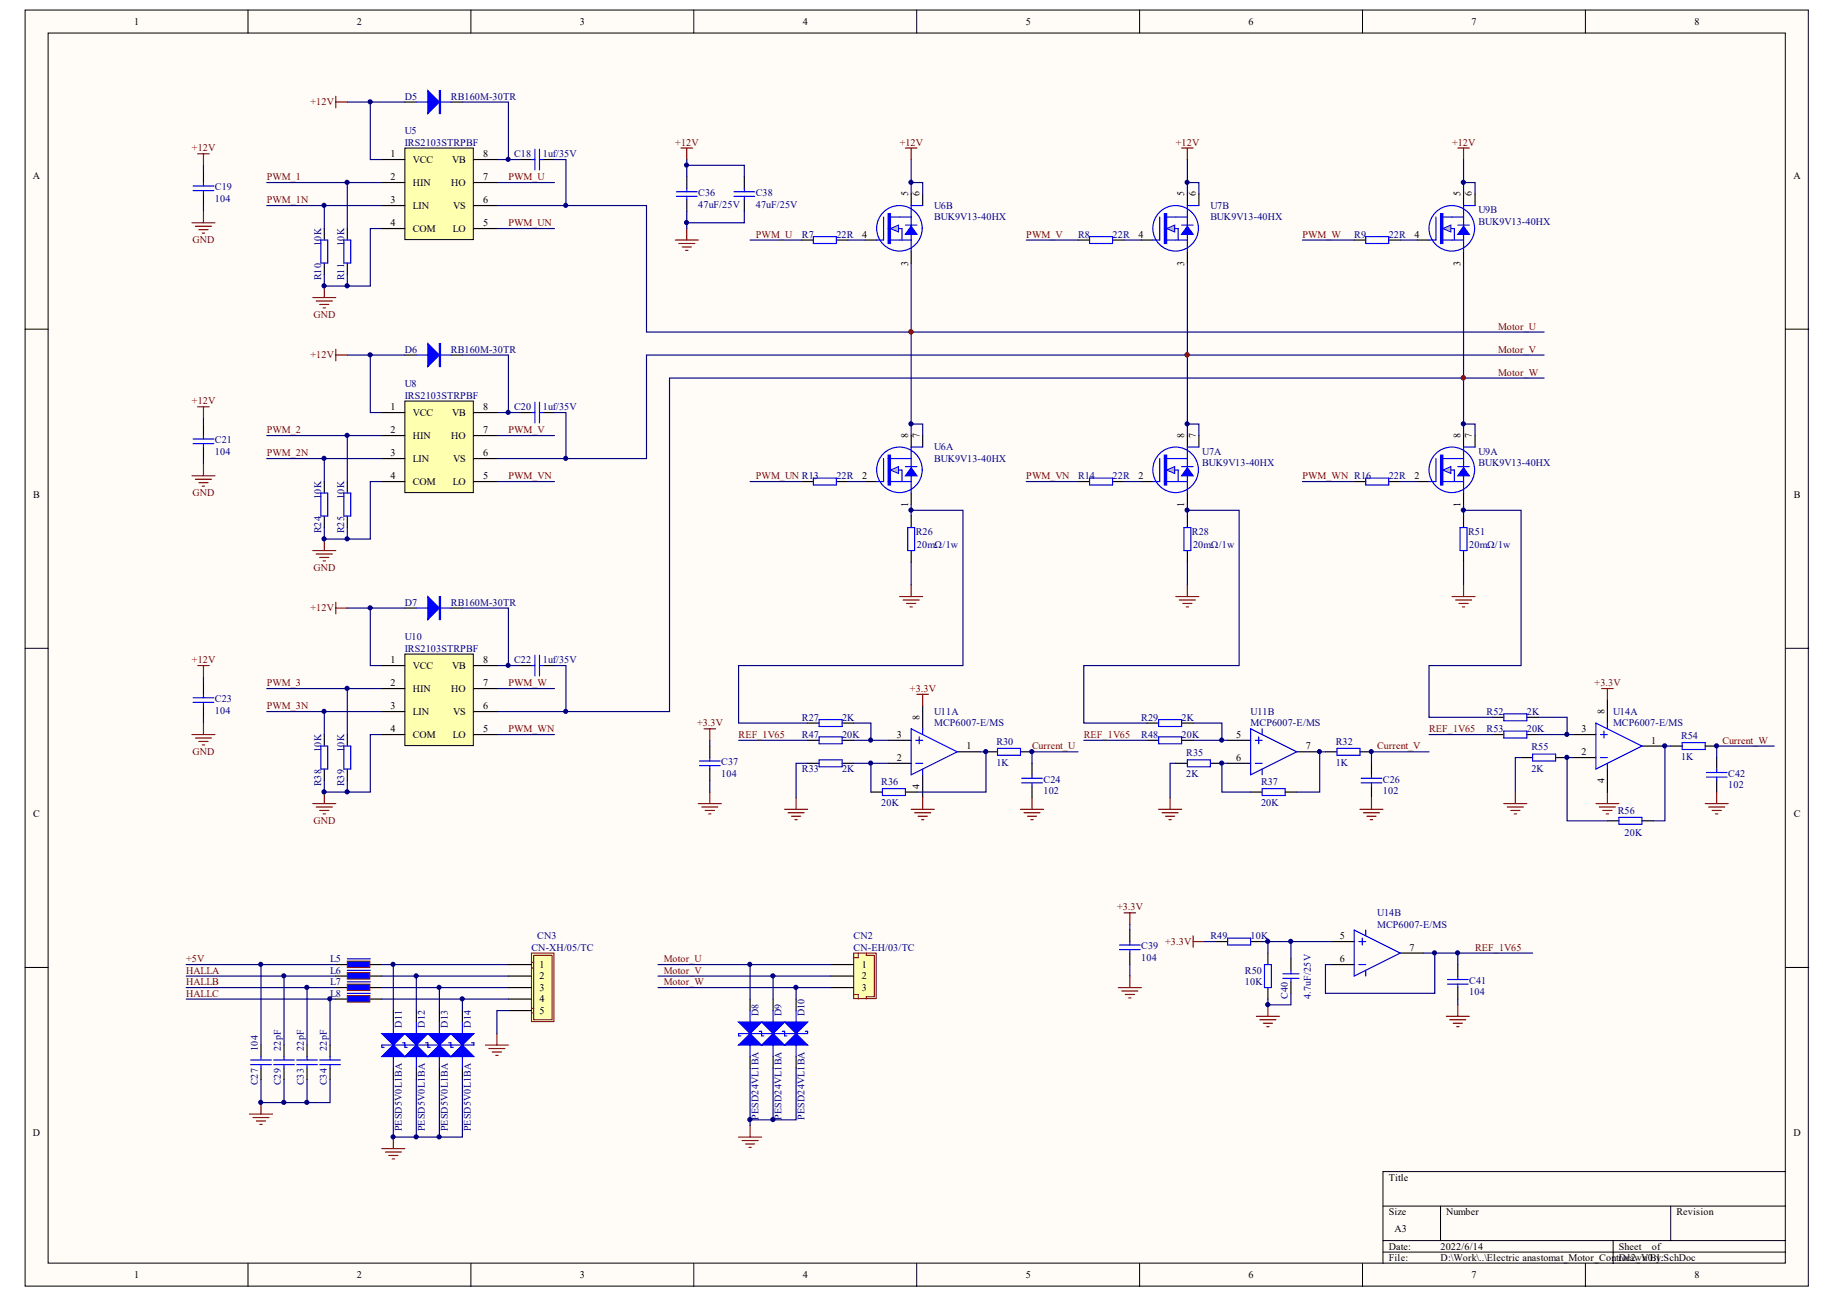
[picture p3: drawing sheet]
<svg xmlns="http://www.w3.org/2000/svg" width="297mm" height="210mm" viewBox="0 0 297 210" stroke-linecap="round" stroke-linejoin="round" font-family="sans-serif">
<g fill="#fffcf8" stroke="#000" stroke-width=".16">
<path d="M4.1 1.6h288.1v206.2h-288.1z"/>
<path d="M7.8 5.3h280.7v198.8h-280.7z"/>
</g>
<g fill="none" stroke="#000" stroke-width=".16">
<path d="M40.1 1.6v3.7M76.1 1.6v3.7M112.1 1.6v3.7M148.1 1.6v3.7M184.2 1.6v3.7M220.2 1.6v3.7M256.2 1.6v3.7M4.1 53.2h3.7M288.6 53.2h3.7M4.1 104.8h3.7M288.6 104.8h3.7M4.1 156.3h3.7"/>
<path d="M288.6 156.3h3.7M223.5 194.9h65.1M232.8 194.9v5.6M270 194.9v5.6M288.6 189.3h-65.1v14.9M40.1 204.2v3.7M76.1 204.2v3.7M112.1 204.2v3.7M148.1 204.2v3.7M184.2 204.2v3.7M220.2 204.2v3.7M223.5 200.5h65.1"/>
<path d="M223.5 202.3h65.1M256.2 204.2v3.7M260.7 200.5v3.7"/>
</g>
<g fill="#000080" stroke="#000080" stroke-width=".16">
<circle cx="147.2" cy="53.6" r=".33"/>
<circle cx="191.8" cy="57.3" r=".33"/>
<circle cx="236.5" cy="61.1" r=".33"/>
</g>
<path d="M139.8 38.8h1.9M147.3 31.4v1.8M147.3 40.6v1.9" fill="none" stroke="#000" stroke-width=".19"/>
<g fill="none" stroke="#00f" stroke-width=".19">
<path d="M142.8 35.1v3.7M143.5 38.8h1.9M143.5 36.9h2.3M143.5 35.1h1.9"/>
<circle cx="145.4" cy="36.9" r="3.7"/>
</g>
<path d="M143.5 34.5h.4v4.8h-.4z" fill-rule="evenodd" fill="#00f" stroke="#00f" stroke-width=".19"/>
<path d="M143.9 36.9l1.3-.5v1.1z" fill="#c0c0c0" stroke="#00f" stroke-width=".16"/>
<g fill="none" stroke="#00f" stroke-width=".19">
<path d="M141.7 38.8h1.1M145.4 38.8h1.9M145.4 35.1h1.9M145.8 36.9v1.9M146.3 36.4h1.9M149.1 33.2h-1.8v7.4M187.4 74.1v3.7M188.2 77.8h1.8M188.2 76h2.2M188.2 74.1h1.8"/>
<circle cx="190" cy="75.9" r="3.7"/>
</g>
<g fill="#00f" stroke="#00f" stroke-width=".19">
<path d="M147.3 36.6l.9 1.3h-1.9z"/>
<path d="M188.2 73.5h.3v4.9h-.3z" fill-rule="evenodd"/>
</g>
<path d="M149.1 31.4v1.8M184.5 77.8h1.8M191.9 70.4v1.8M191.9 79.7v1.8" fill="none" stroke="#000" stroke-width=".19"/>
<path d="M188.5 76l1.3-.6v1.1z" fill="#c0c0c0" stroke="#00f" stroke-width=".16"/>
<g fill="none" stroke="#00f" stroke-width=".19">
<path d="M67.3 16.5h5.6M51.9 38.8h1.1v3.7h-1.1zM55.6 38.8h1.1v3.7h-1.1zM85.9 25.8h.5M86.4 24.1v3.4M87.2 25.8h.5M87.2 24.1v3.4M131.4 38.2h3.8v1.1h-3.8zM67.3 57.4h5.6M51.9 79.7h1.1v3.7h-1.1zM55.6 79.7h1.1v3.7h-1.1zM85.9 66.7h.5"/>
<path d="M86.4 65v3.3M87.2 65v3.3M87.2 66.7h.5M142.8 74.1v3.7M143.5 77.8h1.9M143.5 74.1h1.9M143.5 76h2.3M186.3 77.8h1.1M190 77.8h1.9M190 74.1h1.9M190.4 76v1.8M191 75.4h1.8"/>
<path d="M193.7 72.2h-1.8v7.5M67.3 98.3h5.6M85.9 107.5h.5M86.4 105.9v3.3M87.2 105.9v3.3M87.2 107.5h.5M51.9 120.6h1.1v3.7h-1.1zM55.6 120.6h1.1v3.7h-1.1z"/>
<circle cx="145.4" cy="75.9" r="3.7"/>
</g>
<g fill="#00f" stroke="#00f" stroke-width=".19">
<path d="M191.9 75.6l.9 1.3h-1.8z"/>
<path d="M69.1 14.6l1.9 1.9-1.9 1.8z"/>
<path d="M69.1 55.5l1.9 1.9-1.9 1.8z"/>
<path d="M69.1 96.4l1.9 1.9-1.9 1.8z"/>
<path d="M71 14.6h.2v3.7h-.2z" fill-rule="evenodd"/>
<path d="M71 55.5h.2v3.7h-.2z" fill-rule="evenodd"/>
<path d="M71 96.4h.2v3.7h-.2z" fill-rule="evenodd"/>
<path d="M143.5 73.5h.4v4.9h-.4z" fill-rule="evenodd"/>
</g>
<g fill="none" stroke="#000" stroke-width=".19">
<path d="M65.4 16.5h1.9M72.9 16.5h1.8M52.4 36.9v1.9M56.1 36.9v1.9M84 25.8h1.9M87.7 25.8h1.9M129.6 38.8h1.8M135.2 38.8h1.8M52.4 42.5v1.9M56.1 42.5v1.9M65.4 57.4h1.9M72.9 57.4h1.8"/>
<path d="M52.4 77.8v1.9M56.1 77.8v1.9M84 66.7h1.9M87.7 66.7h1.9M139.8 77.8h1.9M147.3 70.4v1.8M147.3 79.7v1.8M193.7 70.4v1.8M52.4 83.4v1.8M56.1 83.4v1.8M65.4 98.3h1.9M72.9 98.3h1.8"/>
<path d="M52.4 118.7v1.9M56.1 118.7v1.9M84 107.5h1.9M87.7 107.5h1.9M52.4 124.3v1.8M56.1 124.3v1.8"/>
</g>
<g fill="none" stroke="#000080" stroke-width=".19">
<path d="M56.1 16.5h3.7M65.4 16.5h-5.6v9.3h1.9M74.7 16.5h7.5v9.3h-1.9M43.1 29.5h18.6M43.1 33.2h18.6M52.4 33.2v3.7M56.1 29.5v7.4M61.7 36.9h-1.9v9.3h-3.7M80.3 29.5h9.3M80.3 36.9h9.3M82.2 25.8h1.8M89.6 25.8h1.9v7.4h-11.2"/>
<path d="M121.2 38.8h8.4M137 38.8h2.8M147.3 29.5h1.8v1.9M147.3 25.8v5.6M52.4 44.4v1.8h3.7v-1.8M56.1 57.4h3.7M65.4 57.4h-5.6v9.3h1.9M74.7 57.4h7.5v9.3h-1.9M147.3 42.5v27.9M43.1 70.4h18.6M43.1 74.1h18.6M52.4 74.1v3.7"/>
<path d="M56.1 70.4v7.4M61.7 77.8h-1.9v9.3h-3.7M80.3 70.4h9.3M80.3 77.8h9.3M82.2 66.7h1.8M89.6 66.7h1.9v7.4h-11.2M147.3 68.5h1.8v1.9M52.4 85.2v1.9h3.7v-1.9M56.1 98.3h3.7M65.4 98.3h-5.6v9.2h1.9M74.7 98.3h7.5v9.2h-1.9M43.1 111.3h18.6"/>
<path d="M43.1 115h18.6M52.4 115v3.7M56.1 111.3v7.4M61.7 118.7h-1.9v9.3h-3.7M80.3 111.3h9.3M80.3 118.7h9.3M82.2 107.5h1.8M89.6 107.5h1.9v7.5h-11.2M52.4 126.1v1.9h3.7v-1.9"/>
</g>
<g fill="none" stroke="#800000" stroke-width=".19">
<path d="M54.3 15.6v1.8M54.3 16.5h1.8M146.3 23.9h1.9M147.3 23.9v1.9M50.5 48.1h3.8M51.1 48.6h2.6M51.7 49.2h1.5M52.2 49.8h.4M52.4 46.2v1.9M54.3 56.4v1.9M54.3 57.4h1.8M50.5 89h3.8"/>
<path d="M51.1 89.5h2.6M51.7 90.1h1.5M52.2 90.6h.4M52.4 87.1v1.9M54.3 97.3v1.9M54.3 98.3h1.8M145.4 96.4h3.7M146 97h2.6M146.5 97.5h1.5M147.1 98.1h.3M147.3 94.5v1.9M50.5 129.8h3.8"/>
<path d="M51.1 130.4h2.6M51.7 131h1.5M52.2 131.5h.4M52.4 128v1.8"/>
</g>
<path d="M143.9 76l1.3-.6v1.1z" fill="#c0c0c0" stroke="#00f" stroke-width=".16"/>
<g fill="none" stroke="#00f" stroke-width=".19">
<path d="M232.1 35.1v3.7M232.8 38.8h1.9M232.8 36.9h2.2M232.8 35.1h1.9M141.7 77.8h1.1M145.4 77.8h1.9M145.4 74.1h1.9M145.8 76v1.8M146.3 75.4h1.9M149.1 72.2h-1.8v7.5"/>
<circle cx="234.6" cy="36.9" r="3.7"/>
</g>
<g fill="#00f" stroke="#00f" stroke-width=".19">
<path d="M147.3 75.6l.9 1.3h-1.9z"/>
<path d="M232.8 34.5h.4v4.8h-.4z" fill-rule="evenodd"/>
</g>
<path d="M229.1 38.8h1.8M236.5 31.4v1.8M236.5 40.6v1.9M149.1 70.4v1.8" fill="none" stroke="#000" stroke-width=".19"/>
<path d="M233.2 36.9l1.3-.5v1.1z" fill="#c0c0c0" stroke="#00f" stroke-width=".16"/>
<g fill="none" stroke="#00f" stroke-width=".19">
<path d="M187.4 35.1v3.7M188.2 38.8h1.8M188.2 35.1h1.8M188.2 36.9h2.2M230.9 38.8h1.2M234.7 38.8h1.8M234.7 35.1h1.8M235 36.9v1.9M235.6 36.4h1.9M238.4 33.2h-1.9v7.4"/>
<circle cx="190" cy="36.9" r="3.7"/>
</g>
<g fill="#00f" stroke="#00f" stroke-width=".19">
<path d="M236.5 36.6l1 1.3h-1.9z"/>
<path d="M188.2 34.5h.3v4.8h-.3z" fill-rule="evenodd"/>
</g>
<path d="M184.5 38.8h1.8M191.9 31.4v1.8M238.4 31.4v1.8M191.9 40.6v1.9" fill="none" stroke="#000" stroke-width=".19"/>
<path d="M191.9 29.5h1.8v1.9M191.9 25.8v5.6M191.9 42.5v27.9M191.9 68.5h1.8v1.9" fill="none" stroke="#000080" stroke-width=".19"/>
<path d="M191 23.9h1.8M191.9 23.9v1.9M190 96.4h3.7M190.6 97h2.6M191.1 97.5h1.5M191.7 98.1h.4M191.9 94.5v1.9" fill="none" stroke="#800000" stroke-width=".19"/>
<path d="M188.5 36.9l1.3-.5v1.1z" fill="#c0c0c0" stroke="#00f" stroke-width=".16"/>
<g fill="none" stroke="#00f" stroke-width=".19">
<path d="M186.3 38.8h1.1M190 38.8h1.9M190 35.1h1.9M190.4 36.9v1.9M191 36.4h1.8M193.7 33.2h-1.8v7.4M232.1 74.1v3.7M232.8 77.8h1.9M232.8 76h2.2M232.8 74.1h1.9"/>
<circle cx="234.6" cy="75.9" r="3.7"/>
</g>
<g fill="#00f" stroke="#00f" stroke-width=".19">
<path d="M191.9 36.6l.9 1.3h-1.8z"/>
<path d="M232.8 73.5h.4v4.9h-.4z" fill-rule="evenodd"/>
</g>
<path d="M193.7 31.4v1.8M229.1 77.8h1.8M236.5 70.4v1.8M236.5 79.7v1.8" fill="none" stroke="#000" stroke-width=".19"/>
<path d="M233.2 76l1.3-.6v1.1z" fill="#c0c0c0" stroke="#00f" stroke-width=".16"/>
<g fill="none" stroke="#00f" stroke-width=".19">
<path d="M176.1 38.2h3.7v1.1h-3.7zM220.7 38.2h3.7v1.1h-3.7zM131.4 77.3h3.8v1.1h-3.8zM176.1 77.3h3.7v1.1h-3.7zM220.7 77.3h3.7v1.1h-3.7zM230.9 77.8h1.2M234.7 77.8h1.8M234.7 74.1h1.8M235 76v1.8M235.6 75.4h1.9M238.4 72.2h-1.9v7.5M146.7 85.2h1.1v3.8h-1.1z"/>
<path d="M147.3 117.8l7.4 3.7-7.4 3.7zM148 119.6h1.1M148.6 119.1v1.1M149.1 117.8v.9M202.1 117.8l7.5 3.7-7.5 3.7zM202.9 119.6h1.1M203.4 119.1v1.1M204 117.8v.9M132.4 122.8h3.7v1.1h-3.7zM142.6 127.4h3.7v1.1h-3.7zM148 123.3h1.1M149.1 124.3v.9"/>
<path d="M161.2 120.9h3.7v1.1h-3.7zM165.1 126.5h3.4M165.1 125.8h3.4M166.8 125.2v.6M166.8 126.5v.6M191.9 122.8h3.7v1.1h-3.7zM202.9 123.3h1.1M204 124.3v.9M204 127.4h3.7v1.1h-3.7zM216.1 120.9h3.7v1.1h-3.7zM220 126.5h3.3M220 125.8h3.3"/>
<path d="M221.6 125.2v.6M221.6 126.5v.6M56.1 154.9h3.7M63.6 165.2v1.8M63.6 168.9v3.7M65.1 168.5h.3v.4h-3.7v.3h.4"/>
</g>
<g fill="#00f" stroke="#00f" stroke-width=".19">
<path d="M236.5 75.6l1 1.3h-1.9z"/>
<path d="M61.7 167h3.7l-1.8 1.9z"/>
<path d="M61.7 170.7l1.9-1.8 1.8 1.8z"/>
</g>
<g fill="none" stroke="#000" stroke-width=".19">
<path d="M174.2 38.8h1.9M179.8 38.8h1.9M218.9 38.8h1.8M224.4 38.8h1.9M129.6 77.8h1.8M135.2 77.8h1.8M174.2 77.8h1.9M179.8 77.8h1.9M218.9 77.8h1.8M224.4 77.8h1.9M238.4 70.4v1.8M147.3 83.4v1.8"/>
<path d="M147.3 89v1.8M143.5 119.6h3.8M149.1 114.1v3.7M198.4 119.6h3.7M130.5 123.3h1.9M136.1 123.3h1.9M140.7 128h1.9M143.5 123.3h3.8M146.3 128h1.9M149.1 125.2v3.7M154.7 121.5h3.7M159.3 121.5h1.9"/>
<path d="M164.9 121.5h1.9M166.8 123.3v1.9M166.8 127.1v1.8M190 123.3h1.9M195.6 123.3h1.9M198.4 123.3h3.7M202.1 128h1.9M207.7 128h1.9M209.6 121.5h3.7M214.2 121.5h1.9M219.8 121.5h1.8M221.6 123.3v1.9"/>
<path d="M221.6 127.1v1.8M54.3 155.9h1.8M59.8 155.9h1.9M63.6 163.3v1.9M63.6 172.6v1.8"/>
</g>
<g fill="none" stroke="#000080" stroke-width=".19">
<path d="M91.5 33.2h13v20.5h145M165.9 38.8h8.3M181.7 38.8h2.8M210.5 38.8h8.4M226.3 38.8h2.8M236.5 29.5h1.9v1.9M236.5 25.8v5.6M236.5 42.5v27.9M249.5 57.4h-145v16.7h-13M121.2 77.8h8.4M137 77.8h2.8M165.9 77.8h8.3"/>
<path d="M181.7 77.8h2.8M210.5 77.8h8.4M226.3 77.8h2.8M236.5 68.5h1.9v1.9M249.5 61.1h-141.3v53.9h-16.7M147.3 82.5h8.3v25h-36.2v9.3h11.1M147.3 81.5v1.9M147.3 90.8v3.7M191.9 82.5h8.4v25h-25.1v9.3h10.2M191.9 81.5v1.9M191.9 90.8v3.7M130.5 123.3h-1.8v5.6"/>
<path d="M138 123.3h5.5M140.7 123.3v4.7M158.4 121.5h.9v6.5h-11.1M174.2 121.5h-7.4v1.8M190 123.3h-.9v5.6M214.2 121.5h-.9v6.5h-3.7M230.9 121.5h-9.3v1.8"/>
</g>
<g fill="none" stroke="#800000" stroke-width=".19">
<path d="M235.6 23.9h1.9M236.5 23.9v1.9M234.7 96.4h3.7M235.2 97h2.6M235.8 97.5h1.5M236.3 98.1h.4M236.5 94.5v1.9M148.2 112.2h1.8M149.1 112.2v1.9M126.8 130.8h3.7M127.4 131.3h2.6M127.9 131.9h1.5"/>
<path d="M128.5 132.4h.3M128.7 128.9v1.9M147.3 130.8h3.7M147.8 131.3h2.6M148.4 131.9h1.5M148.9 132.4h.4M149.1 128.9v1.9M164.9 130.8h3.7M165.5 131.3h2.6M166 131.9h1.5M166.6 132.4h.4M166.8 128.9v1.9"/>
<path d="M187.2 130.8h3.8M187.8 131.3h2.6M188.4 131.9h1.4M188.9 132.4h.4M189.1 128.9v1.9M219.8 130.8h3.7M220.3 131.3h2.6M220.9 131.9h1.5M221.5 132.4h.3M221.6 128.9v1.9"/>
</g>
<g fill="#800000" stroke="#800000" stroke-width=".16">
<circle cx="147.2" cy="53.6" r=".33"/>
<circle cx="191.8" cy="57.3" r=".33"/>
<circle cx="236.5" cy="61.1" r=".33"/>
</g>
<path d="M56.1 155.3h3.7v1h-3.7z" fill="#00f" stroke="#800000" stroke-width=".16"/>
<path d="M54.3 157.7h1.8M59.8 157.7h1.9" fill="none" stroke="#000" stroke-width=".19"/>
<path d="M56.1 156.8h3.7" fill="none" stroke="#00f" stroke-width=".19"/>
<path d="M56.1 157.2h3.7v1h-3.7z" fill="#00f" stroke="#800000" stroke-width=".16"/>
<path d="M54.3 159.6h1.8M59.8 159.6h1.9" fill="none" stroke="#000" stroke-width=".19"/>
<path d="M56.1 158.7h3.7" fill="none" stroke="#00f" stroke-width=".19"/>
<path d="M56.1 159h3.7v1.1h-3.7z" fill="#00f" stroke="#800000" stroke-width=".16"/>
<path d="M54.3 161.4h1.8M59.8 161.4h1.9" fill="none" stroke="#000" stroke-width=".19"/>
<path d="M56.1 160.5h3.7" fill="none" stroke="#00f" stroke-width=".19"/>
<path d="M56.1 160.9h3.7v1h-3.7z" fill="#00f" stroke="#800000" stroke-width=".16"/>
<path d="M42.2 168.9v1.8M42.2 172.6v1.8M45.9 168.9v1.8M45.9 172.6v1.8M67.3 163.3v1.9M67.3 172.6v1.8M71 163.3v1.9M71 172.6v1.8M74.7 163.3v1.9M74.7 172.6v1.8" fill="none" stroke="#000" stroke-width=".19"/>
<g fill="none" stroke="#00f" stroke-width=".19">
<path d="M40.5 171.3h3.4M40.5 172h3.4M42.2 170.7v.6M42.2 172v.6M44.2 171.3h3.4M44.2 172h3.4M45.9 170.7v.6M45.9 172v.6M67.3 165.2v1.8M67.3 168.9v3.7M68.8 168.5h.3v.7h.4M71 165.2v1.8"/>
<path d="M71 168.9v3.7M72.5 168.5h.4v.7h.3M74.7 165.2v1.8M74.7 168.9v3.7M76.2 168.5h.4v.4h-11.2v.3h.4"/>
</g>
<g fill="#00f" stroke="#00f" stroke-width=".19">
<path d="M65.4 167h3.7l-1.8 1.9z"/>
<path d="M65.4 170.7l1.9-1.8 1.8 1.8z"/>
<path d="M69.1 167h3.8l-1.9 1.9z"/>
<path d="M69.1 170.7l1.9-1.8 1.9 1.8z"/>
<path d="M72.9 167h3.7l-1.9 1.9z"/>
<path d="M72.9 170.7l1.8-1.8 1.9 1.8z"/>
</g>
<g fill="none" stroke="#000080" stroke-width=".19">
<path d="M30.1 159.6h24.2M30.1 157.7h24.2M30.1 155.9h24.2M42.2 155.9v13M45.9 157.7v11.2M49.6 159.6v9.3M61.7 159.6h20.5M61.7 157.7h20.5M61.7 155.9h20.5M30.1 161.4h24.2M42.2 174.4v3.8h11.1v-3.8M45.9 174.4v3.8"/>
<path d="M49.6 174.4v3.8M63.6 174.4v9.3h3.7v-9.3M71 174.4v9.3h-3.7M74.7 174.4v9.3h-3.7"/>
</g>
<path d="M42.2 178.2v1.8M40.3 180h3.7M40.9 180.6h2.6M41.4 181.1h1.5M42 181.7h.4M61.7 185.6h3.7M62.3 186.2h2.6M62.8 186.7h1.5M63.4 187.3h.4M63.6 183.7v1.9" fill="none" stroke="#800000" stroke-width=".19"/>
<path d="M85.9 154h3.6v11.1h-3.6z" fill="#ffffb0" stroke="#800000" stroke-width=".16"/>
<path d="M82.2 155.9h3.7M82.2 157.7h3.7M82.2 159.6h3.7M49.6 168.9v1.8M49.6 172.6v1.8M53.3 168.9v1.8M53.3 172.6v1.8M82.2 161.4h3.7M82.2 163.3h3.7" fill="none" stroke="#000" stroke-width=".19"/>
<path d="M85.9 155.5h.4M85.9 156.4h.4M86.3 154.4h2.9v10.4h-2.9zM85.9 162.9h.4M85.9 163.7h.4" fill="none" stroke="#800000" stroke-width=".16"/>
<path d="M78.4 168.9h3.8M79 169.4h2.6M79.6 170h1.4M80.1 170.5h.4M80.3 167v1.9" fill="none" stroke="#800000" stroke-width=".19"/>
<path d="M63.6 155.9v7.4M67.3 157.7v5.6M71 159.6v3.7M53.3 161.4v7.5M61.7 161.4h20.5M74.7 161.4v1.9M82.2 163.3h-1.9v3.7" fill="none" stroke="#000080" stroke-width=".19"/>
<path d="M47.9 171.3h3.4M47.9 172h3.4M49.6 170.7v.6M49.6 172v.6M51.7 171.3h3.3M51.7 172h3.3M53.3 170.7v.6M53.3 172v.6" fill="none" stroke="#00f" stroke-width=".19"/>
<path d="M138 154h3.6v7.4h-3.6z" fill="#ffffb0" stroke="#800000" stroke-width=".16"/>
<g fill="none" stroke="#000" stroke-width=".19">
<path d="M32.9 27.6v1.9M32.9 31.4v1.8M111 28.6v1.8M111 32.3v1.8M120.3 28.6v1.8M120.3 32.3v1.8M32.9 68.5v1.9M32.9 72.2v1.9M191.9 83.4v1.8M191.9 89v1.8M236.5 83.4v1.8M236.5 89v1.8"/>
<path d="M32.9 110.3v1.9M32.9 114.1v1.8M130.5 119.6h1.9M130.5 116.8h1.9M136.1 119.6h1.9M136.1 116.8h1.9M185.4 119.6h1.8M185.4 116.8h1.8M191 119.6h1.8M191 116.8h1.8M241.2 118.7h1.8M241.2 115.9h1.8"/>
<path d="M246.8 118.7h1.8M246.8 115.9h1.8M254.2 118.7h3.7M259.8 113.1v3.7M114.7 120.6v1.8M114.7 124.3v1.8M245.8 122.4h1.9M251.4 122.4h1.9M254.2 122.4h3.7M259.8 124.3v3.7M259.8 132.6h1.8M265.3 120.6h3.8"/>
<path d="M265.3 132.6h1.9M270 120.6h1.9M275.6 120.6h1.8M277.4 122.4v1.9M277.4 126.1v1.9M134.2 155.9h3.8M134.2 157.7h3.8M134.2 159.6h3.8M182.6 150.3v1.8M182.6 154v1.9M196.5 152.1h1.9M202.1 152.1h1.9"/>
<path d="M204.9 154v1.9M204.9 159.6v1.8M208.6 154.9v1.9M208.6 158.7v1.8M215.1 155.9h3.8M215.1 152.1h3.8M226.3 154h3.7M235.6 155.9v1.8M235.6 159.6v1.8M121.2 161.4v1.9M121.2 170.7v1.9M124.9 161.4v1.9"/>
<path d="M124.9 170.7v1.9M128.7 161.4v1.9M128.7 170.7v1.9"/>
</g>
<path d="M138.7 154v.7h-.7M140 154v.4h1.3v6.7h-1.3v.3M138 160.7h.7v.7" fill="none" stroke="#800000" stroke-width=".16"/>
<g fill="none" stroke="#00f" stroke-width=".19">
<path d="M31.2 30.1h3.4M31.2 30.8h3.4M32.9 29.5v.6M32.9 30.8v.6M109.3 31h3.4M109.3 31.7h3.4M111 30.4v.6M111 31.7v.6M118.6 31h3.4M118.6 31.7h3.4M120.3 30.4v.6M120.3 31.7v.6"/>
<path d="M31.2 70.9h3.4M31.2 71.7h3.4M32.9 70.4v.5M32.9 71.7v.5M191.3 85.2h1.1v3.8h-1.1zM236 85.2h1.1v3.8h-1.1zM31.2 112.8h3.4M31.2 113.5h3.4M32.9 112.2v.6M32.9 113.5v.6M132.4 116.3h3.7v1.1h-3.7zM132.4 119.1h3.7v1.1h-3.7z"/>
<path d="M187.2 119.1h3.8v1.1h-3.8zM187.2 116.3h3.8v1.1h-3.8zM243 115.4h3.8v1.1h-3.8zM243 118.1h3.8v1.2h-3.8zM257.9 116.8l7.4 3.8-7.4 3.7zM258.7 118.7h1.1M259.2 118.1v1.2M259.8 116.8v1M271.9 120h3.7v1.1h-3.7zM113 123h3.4M113 123.7h3.4M114.7 122.4v.6"/>
<path d="M114.7 123.7v.6M247.7 121.9h3.7v1.1h-3.7zM258.7 122.4h1.1M259.8 123.3v1M261.6 132.1h3.7v1.1h-3.7zM275.8 125.6h3.3M275.8 124.8h3.3M277.4 124.3v.5M277.4 125.6v.5M180.9 152.7h3.4M180.9 153.4h3.4M182.6 152.1v.6"/>
<path d="M182.6 153.4v.6M198.4 151.6h3.7v1.1h-3.7zM204.3 155.9h1.2v3.7h-1.2zM207.3 157.4h2.6M207.3 158.1h2.6M208.6 156.8v.6M208.6 158.1v.6M218.9 150.3l7.4 3.7-7.4 3.7zM219.6 155.9h1.1M219.6 152.1h1.1M220.2 151.6v1.1M220.7 150.3v.9"/>
<path d="M220.7 156.8v.9M233.9 158.3h3.4M233.9 159h3.4M235.6 157.7v.6M235.6 159v.6M121.2 163.3v1.9M121.2 167v3.7M122.7 166.6h.4v.8h.4M124.9 163.3v1.9M124.9 167v3.7M126.4 166.6h.4v.8h.4M128.7 163.3v1.9"/>
<path d="M128.7 167v3.7M130.1 166.6h.4v.4h-11.1v.4h.3"/>
</g>
<g fill="none" stroke="#800000" stroke-width=".19">
<path d="M31 36h3.7M31.6 36.6h2.6M32 24.9h1.8M32.1 37.1h1.5M32.7 37.7h.4M32.9 24.9v1.8M32.9 34.1v1.9M109.1 38.8h3.8M109.7 39.3h2.6M110.1 23.9h1.8M110.2 39.9h1.5M111 23.9v1.9"/>
<path d="M111 36.9v1.9M110.8 40.5h.4M31 76.9h3.7M31.6 77.4h2.6M32 65.7h1.8M32.1 78h1.5M32.7 78.6h.4M32.9 65.7v1.9M32.9 75v1.9M31 118.7h3.7M31.6 119.3h2.6M32 107.5h1.8"/>
<path d="M32.1 119.8h1.5M32.9 107.5v1.9M32.9 116.8v1.9M113.8 117.8h1.8M114.7 117.8v1.8M258.8 111.3h1.9M259.8 111.3v1.8M32.7 120.4h.4M112.9 129.8h3.7M113.4 130.4h2.6M114 131h1.5M114.5 131.5h.4"/>
<path d="M114.7 128v1.8M243 129.8h3.8M243.6 130.4h2.6M244.1 131h1.5M244.7 131.5h.4M244.9 128v1.8M257.9 129.8h3.7M258.5 130.4h2.6M259 131h1.5M259.6 131.5h.4M259.8 128v1.8M275.6 129.8h3.7"/>
<path d="M276.1 130.4h2.6M276.7 131h1.5M277.3 131.5h.3M277.4 128v1.8M180.7 159.6h3.8M181.7 147.5h1.8M182.6 147.5v1.9M182.6 157.7v1.9M192.8 151.2v1.9M192.8 152.1h1.9M181.3 160.1h2.6M181.8 160.7h1.5"/>
<path d="M182.4 161.3h.4M203 164.2h3.8M203.6 164.8h2.6M204.2 165.3h1.5M204.7 165.9h.4M204.9 162.4v1.8M233.7 164.2h3.8M234.3 164.8h2.6M234.8 165.3h1.5M235.4 165.9h.4M235.6 162.4v1.8M119.4 183.7h3.7"/>
<path d="M119.9 184.3h2.6M120.5 184.9h1.5M121 185.4h.4M121.2 181.9v1.8"/>
</g>
<g fill="none" stroke="#000080" stroke-width=".19">
<path d="M32.9 26.7v.9M32.9 33.2v.9M111 28.6v-1.9h9.3v1.9M111 25.8v.9M111 34.1v2.8M120.3 34.1v1.9h-9.3M32.9 67.6v.9M32.9 74.1v.9M236.5 82.5h9.3v25h-14.9v8.4h10.3M236.5 81.5v1.9M236.5 90.8v3.7M32.9 109.4v.9"/>
<path d="M32.9 115.9v.9M114.7 119.6v1M119.4 119.6h11.1M138 116.8h2.7v2.8M138 119.6h5.5M175.2 119.6h10.2M192.8 116.8h4.7v2.8M192.8 119.6h5.6M230.9 118.7h10.3M248.6 115.9h4.7v2.8M248.6 118.7h5.6M114.7 126.1v1.9"/>
<path d="M198.4 123.3h-.9v4.7h4.6M245.8 122.4h-.9v5.6M254.2 122.4h-.9v10.2h6.5M270 120.6h-.9v12h-1.9M286.7 120.6h-9.3v1.8M106.3 155.9h27.9M106.3 157.7h27.9M106.3 159.6h27.9M121.2 155.9v5.5M124.9 157.7v3.7M128.7 159.6v1.8M182.6 149.4v.9"/>
<path d="M182.6 155.9v1.8M194.7 152.1h1.8M204 152.1h11.1M204.9 152.1v1.9M208.6 152.1v2.8M230 154h1.9v6.5h-17.7v-4.6h.9M231.9 154h15.8M235.6 154v1.9M121.2 172.6v9.3M124.9 172.6v8.4h-3.7M128.7 172.6v8.4h-3.8M208.6 160.5v1.9h-3.7v-1"/>
<path d="M235.6 161.4v1"/>
</g>
<g fill="#00f" stroke="#00f" stroke-width=".19">
<path d="M119.4 165.2h3.7l-1.9 1.8z"/>
<path d="M119.4 168.9l1.8-1.9 1.9 1.9z"/>
<path d="M123.1 165.2h3.7l-1.9 1.8z"/>
<path d="M123.1 168.9l1.8-1.9 1.9 1.9z"/>
<path d="M126.8 165.2h3.7l-1.8 1.8z"/>
<path d="M126.8 168.9l1.9-1.9 1.8 1.9z"/>
</g>
<path d="M65.4 23.9h11.1v14.8h-11.1z" fill="#ffffb0" stroke="#000" stroke-width=".16"/>
<path d="M61.7 29.5h3.7M61.7 25.8h3.7M61.7 36.9h3.7M61.7 33.2h3.7M76.6 29.5h3.7M76.6 25.8h3.7M76.6 36.9h3.7M76.6 33.2h3.7" fill="none" stroke="#000" stroke-width=".19"/>
<path d="M65.4 64.8h11.1v14.8h-11.1z" fill="#ffffb0" stroke="#000" stroke-width=".16"/>
<path d="M61.7 70.4h3.7M61.7 66.7h3.7M61.7 77.8h3.7M61.7 74.1h3.7M76.6 70.4h3.7M76.6 66.7h3.7M76.6 77.8h3.7M76.6 74.1h3.7" fill="none" stroke="#000" stroke-width=".19"/>
<path d="M65.4 105.7h11.1v14.8h-11.1z" fill="#ffffb0" stroke="#000" stroke-width=".16"/>
<path d="M61.7 111.3h3.7M61.7 107.5h3.7M61.7 118.7h3.7M61.7 115h3.7M76.6 111.3h3.7M76.6 107.5h3.7M76.6 118.7h3.7M76.6 115h3.7" fill="none" stroke="#000" stroke-width=".19"/>
<g fill="#000080" stroke="#000080" stroke-width=".16">
<circle cx="42.1" cy="178.1" r=".33"/>
<circle cx="42.1" cy="155.8" r=".33"/>
<circle cx="45.9" cy="178.1" r=".33"/>
<circle cx="45.9" cy="157.7" r=".33"/>
<circle cx="49.6" cy="178.1" r=".33"/>
<circle cx="49.6" cy="159.5" r=".33"/>
<circle cx="52.4" cy="128" r=".33"/>
<circle cx="52.4" cy="114.9" r=".33"/>
<circle cx="52.4" cy="87.1" r=".33"/>
<circle cx="52.4" cy="74.1" r=".33"/>
<circle cx="52.4" cy="46.2" r=".33"/>
<circle cx="52.4" cy="33.2" r=".33"/>
<circle cx="53.3" cy="161.4" r=".33"/>
<circle cx="56.1" cy="128" r=".33"/>
<circle cx="56.1" cy="111.2" r=".33"/>
<circle cx="56.1" cy="87.1" r=".33"/>
<circle cx="56.1" cy="70.3" r=".33"/>
<circle cx="56.1" cy="46.2" r=".33"/>
<circle cx="56.1" cy="29.5" r=".33"/>
<circle cx="59.8" cy="98.2" r=".33"/>
<circle cx="59.8" cy="57.3" r=".33"/>
<circle cx="59.8" cy="16.5" r=".33"/>
<circle cx="63.5" cy="183.7" r=".33"/>
<circle cx="63.5" cy="155.8" r=".33"/>
<circle cx="67.2" cy="183.7" r=".33"/>
<circle cx="67.2" cy="157.7" r=".33"/>
<circle cx="71" cy="183.7" r=".33"/>
<circle cx="71" cy="159.5" r=".33"/>
<circle cx="74.7" cy="161.4" r=".33"/>
<circle cx="82.1" cy="107.5" r=".33"/>
<circle cx="82.1" cy="66.6" r=".33"/>
<circle cx="82.1" cy="25.7" r=".33"/>
<circle cx="91.4" cy="114.9" r=".33"/>
<circle cx="91.4" cy="74.1" r=".33"/>
<circle cx="91.4" cy="33.2" r=".33"/>
<circle cx="110.9" cy="36" r=".33"/>
<circle cx="110.9" cy="26.7" r=".33"/>
<circle cx="121.2" cy="180.9" r=".33"/>
<circle cx="121.2" cy="155.8" r=".33"/>
<circle cx="124.9" cy="180.9" r=".33"/>
<circle cx="124.9" cy="157.7" r=".33"/>
<circle cx="128.6" cy="159.5" r=".33"/>
<circle cx="140.7" cy="123.3" r=".33"/>
<circle cx="140.7" cy="119.6" r=".33"/>
<circle cx="147.2" cy="82.4" r=".33"/>
<circle cx="147.2" cy="68.5" r=".33"/>
<circle cx="147.2" cy="29.5" r=".33"/>
<circle cx="159.3" cy="121.4" r=".33"/>
<circle cx="166.7" cy="121.4" r=".33"/>
<circle cx="191.8" cy="82.4" r=".33"/>
<circle cx="191.8" cy="68.5" r=".33"/>
<circle cx="191.8" cy="29.5" r=".33"/>
<circle cx="197.4" cy="123.3" r=".33"/>
<circle cx="197.4" cy="119.6" r=".33"/>
<circle cx="204.9" cy="162.3" r=".33"/>
<circle cx="204.9" cy="152.1" r=".33"/>
<circle cx="208.6" cy="152.1" r=".33"/>
<circle cx="213.2" cy="121.4" r=".33"/>
<circle cx="221.6" cy="121.4" r=".33"/>
<circle cx="231.8" cy="154" r=".33"/>
<circle cx="235.6" cy="154" r=".33"/>
<circle cx="236.5" cy="82.4" r=".33"/>
<circle cx="236.5" cy="68.5" r=".33"/>
<circle cx="236.5" cy="29.5" r=".33"/>
<circle cx="253.2" cy="122.4" r=".33"/>
<circle cx="253.2" cy="118.7" r=".33"/>
<circle cx="269" cy="120.5" r=".33"/>
<circle cx="277.4" cy="120.5" r=".33"/>
</g>
<g font-size="1.6">
<text x="21.7" y="4">1</text>
<text x="57.7" y="4">2</text>
<text x="93.7" y="4">3</text>
<text x="129.7" y="4">4</text>
<text x="165.8" y="4">5</text>
<text x="201.8" y="4">6</text>
<text x="237.8" y="4">7</text>
<text x="273.8" y="4">8</text>
<text x="5.3" y="28.9">A</text>
<text x="63.1" y="29.1">2</text>
<text x="63.1" y="25.4">1</text>
<text x="66.7" y="26.3">VCC</text>
<text x="73.1" y="26.3">VB</text>
<text x="78.1" y="29.1">7</text>
<text x="78.1" y="25.4">8</text>
<text x="289.9" y="28.9">A</text>
<text x="63.1" y="32.8">3</text>
<text x="66.7" y="30">HIN</text>
<text x="66.7" y="33.7">LIN</text>
<text x="72.9" y="30">HO</text>
<text x="73.3" y="33.7">VS</text>
<text x="78.1" y="32.8">6</text>
<text x="146.8" y="31.7" transform="rotate(-90 146.8 31.7)">5</text>
<text x="148.6" y="31.7" transform="rotate(-90 148.6 31.7)">6</text>
<text x="191.4" y="31.7" transform="rotate(-90 191.4 31.7)">5</text>
<text x="193.3" y="31.7" transform="rotate(-90 193.3 31.7)">6</text>
<text x="236" y="31.7" transform="rotate(-90 236 31.7)">5</text>
<text x="237.9" y="31.7" transform="rotate(-90 237.9 31.7)">6</text>
<text x="63.1" y="36.5">4</text>
<text x="66.7" y="37.5">COM</text>
<text x="73.2" y="37.5">LO</text>
<text x="78.1" y="36.5">5</text>
<text x="139.4" y="38.4">4</text>
<text x="184" y="38.4">4</text>
<text x="228.6" y="38.4">4</text>
<text x="146.8" y="43" transform="rotate(-90 146.8 43)">3</text>
<text x="191.4" y="43" transform="rotate(-90 191.4 43)">3</text>
<text x="236" y="43" transform="rotate(-90 236 43)">3</text>
<text x="63.1" y="70">2</text>
<text x="63.1" y="66.3">1</text>
<text x="66.7" y="70.9">HIN</text>
<text x="66.7" y="67.2">VCC</text>
<text x="72.9" y="70.9">HO</text>
<text x="73.1" y="67.2">VB</text>
<text x="78.1" y="70">7</text>
<text x="78.1" y="66.3">8</text>
<text x="146.8" y="70.8" transform="rotate(-90 146.8 70.8)">8</text>
<text x="148.6" y="70.8" transform="rotate(-90 148.6 70.8)">7</text>
<text x="191.4" y="70.8" transform="rotate(-90 191.4 70.8)">8</text>
<text x="193.3" y="70.8" transform="rotate(-90 193.3 70.8)">7</text>
<text x="236" y="70.8" transform="rotate(-90 236 70.8)">8</text>
<text x="237.9" y="70.8" transform="rotate(-90 237.9 70.8)">7</text>
<text x="63.1" y="73.7">3</text>
<text x="63.1" y="77.4">4</text>
<text x="66.7" y="74.6">LIN</text>
<text x="73.3" y="74.6">VS</text>
<text x="78.1" y="77.4">5</text>
<text x="78.1" y="73.7">6</text>
<text x="139.4" y="77.4">2</text>
<text x="184" y="77.4">2</text>
<text x="228.6" y="77.4">2</text>
<text x="5.4" y="80.4">B</text>
<text x="66.7" y="78.3">COM</text>
<text x="73.2" y="78.3">LO</text>
<text x="146.8" y="82" transform="rotate(-90 146.8 82)">1</text>
<text x="191.4" y="82" transform="rotate(-90 191.4 82)">1</text>
<text x="236" y="82" transform="rotate(-90 236 82)">1</text>
<text x="289.9" y="80.4">B</text>
<text x="63.1" y="107.1">1</text>
<text x="78.1" y="107.1">8</text>
<text x="63.1" y="110.9">2</text>
<text x="66.7" y="111.8">HIN</text>
<text x="66.7" y="108.1">VCC</text>
<text x="72.9" y="111.8">HO</text>
<text x="73.1" y="108.1">VB</text>
<text x="78.1" y="110.9">7</text>
<text x="63.1" y="114.6">3</text>
<text x="63.1" y="118.3">4</text>
<text x="66.7" y="115.5">LIN</text>
<text x="66.7" y="119.2">COM</text>
<text x="73.2" y="119.2">LO</text>
<text x="73.3" y="115.5">VS</text>
<text x="78.1" y="118.3">5</text>
<text x="78.1" y="114.6">6</text>
<text x="144.9" y="119.2">3</text>
<text x="148.6" y="116.3" transform="rotate(-90 148.6 116.3)">8</text>
<text x="199.8" y="119.2">5</text>
<text x="255.6" y="118.3">3</text>
<text x="259.3" y="115.4" transform="rotate(-90 259.3 115.4)">8</text>
<text x="144.9" y="122.9">2</text>
<text x="156.2" y="121.1">1</text>
<text x="199.8" y="122.9">6</text>
<text x="211" y="121.1">7</text>
<text x="255.6" y="122">2</text>
<text x="266.8" y="120.2">1</text>
<text x="5.4" y="132">C</text>
<text x="148.6" y="127.5" transform="rotate(-90 148.6 127.5)">4</text>
<text x="259.3" y="126.6" transform="rotate(-90 259.3 126.6)">4</text>
<text x="289.9" y="132">C</text>
<text x="216.5" y="151.7">5</text>
<text x="216.5" y="155.5">6</text>
<text x="227.8" y="153.6">7</text>
<text x="87.2" y="156.4">1</text>
<text x="87.2" y="158.3">2</text>
<text x="87.2" y="160.1">3</text>
<text x="87.2" y="162">4</text>
<text x="139.3" y="156.4">1</text>
<text x="139.3" y="158.3">2</text>
<text x="139.3" y="160.1">3</text>
<text x="87.2" y="163.8">5</text>
<text x="5.3" y="183.6">D</text>
<text x="289.9" y="183.6">D</text>
<text x="224.4" y="190.8">Title</text>
<text x="224.4" y="196.3">Size</text>
<text x="233.7" y="196.3">Number</text>
<text x="270.9" y="196.3">Revision</text>
<text x="224.4" y="201.9">Date:</text>
<text x="224.4" y="203.8">File:</text>
<text x="225.4" y="199.1">A3</text>
<text x="232.8" y="201.9">2022/6/14</text>
<text x="232.8" y="203.8">D:\Work\..\Electric anastomat_Motor_ContrDrawn By:</text>
<text x="261.6" y="201.9">Sheet</text>
<text x="262.2" y="203.8">ol2_V0.1.SchDoc</text>
<text x="266.9" y="201.9">of</text>
<text x="21.7" y="206.6">1</text>
<text x="57.7" y="206.6">2</text>
<text x="93.7" y="206.6">3</text>
<text x="129.7" y="206.6">4</text>
<text x="165.8" y="206.6">5</text>
<text x="201.8" y="206.6">6</text>
<text x="237.8" y="206.6">7</text>
<text x="273.8" y="206.6">8</text>
</g>
<g font-size="1.6" fill="#800000">
<text x="50.2" y="17">+12V</text>
<text x="109.1" y="23.5">+12V</text>
<text x="145.4" y="23.5">+12V</text>
<text x="190" y="23.5">+12V</text>
<text x="234.7" y="23.5">+12V</text>
<text x="31" y="24.5">+12V</text>
<text x="43.1" y="29.1">PWM_1</text>
<text x="82.2" y="29.1">PWM_U</text>
<text x="43.1" y="32.8">PWM_1N</text>
<text x="31.1" y="39.3">GND</text>
<text x="82.2" y="36.5">PWM_UN</text>
<text x="122.1" y="38.4">PWM_U</text>
<text x="165.9" y="38.4">PWM_V</text>
<text x="210.5" y="38.4">PWM_W</text>
<text x="50.6" y="51.4">GND</text>
<text x="242.1" y="53.3">Motor_U</text>
<text x="50.2" y="57.9">+12V</text>
<text x="242.1" y="57">Motor_V</text>
<text x="31" y="65.3">+12V</text>
<text x="242.1" y="60.7">Motor_W</text>
<text x="43.1" y="70">PWM_2</text>
<text x="82.2" y="70">PWM_V</text>
<text x="43.1" y="73.7">PWM_2N</text>
<text x="82.2" y="77.4">PWM_VN</text>
<text x="122.1" y="77.4">PWM_UN R13</text>
<text x="165.9" y="77.4">PWM_VN</text>
<text x="210.5" y="77.4">PWM_WN R16</text>
<text x="31.1" y="80.2">GND</text>
<text x="50.6" y="92.3">GND</text>
<text x="50.2" y="98.8">+12V</text>
<text x="31" y="107.1">+12V</text>
<text x="43.1" y="110.9">PWM_3</text>
<text x="82.2" y="110.9">PWM_W</text>
<text x="147.1" y="111.8">+3.3V</text>
<text x="257.7" y="110.9">+3.3V</text>
<text x="43.1" y="114.6">PWM_3N</text>
<text x="82.2" y="118.3">PWM_WN</text>
<text x="112.6" y="117.4">+3.3V</text>
<text x="119.4" y="119.2">REF_1V65</text>
<text x="175.2" y="119.2">REF_1V65</text>
<text x="230.9" y="118.3">REF_1V65</text>
<text x="31.1" y="122">GND</text>
<text x="166.8" y="121.1">Current_U</text>
<text x="222.6" y="121.1">Current_V</text>
<text x="278.4" y="120.2">Current_W</text>
<text x="50.6" y="133.2">GND</text>
<text x="180.5" y="147.1">+3.3V</text>
<text x="30.1" y="155.5">+5V</text>
<text x="107.3" y="155.5">Motor_U</text>
<text x="188.3" y="152.7">+3.3V</text>
<text x="238.4" y="153.6">REF_1V65</text>
<text x="30.1" y="157.3">HALLA</text>
<text x="30.1" y="159.2">HALLB</text>
<text x="30.1" y="161">HALLC</text>
<text x="107.3" y="157.3">Motor_V</text>
<text x="107.3" y="159.2">Motor_W</text>
</g>
<g font-size="1.6" fill="#000080">
<text x="65.4" y="16.1">D5</text>
<text x="72.9" y="16.1">RB160M-30TR</text>
<text x="65.4" y="21.7">U5</text>
<text x="65.4" y="23.5">IRS2103STRPBF</text>
<text x="83.1" y="25.4">C18</text>
<text x="87.7" y="25.4">1uf/35V</text>
<text x="34.7" y="30.8">C19</text>
<text x="34.7" y="32.6">104</text>
<text x="112.9" y="31.7">C36</text>
<text x="112.9" y="33.6">47uF/25V</text>
<text x="122.1" y="31.7">C38</text>
<text x="122.1" y="33.6">47uF/25V</text>
<text x="151" y="33.7">U6B</text>
<text x="151" y="35.6">BUK9V13-40HX</text>
<text x="195.6" y="33.7">U7B</text>
<text x="195.6" y="35.6">BUK9V13-40HX</text>
<text x="238.9" y="34.5">U9B</text>
<text x="51.9" y="39.7" transform="rotate(-90 51.9 39.7)">10K</text>
<text x="55.6" y="39.7" transform="rotate(-90 55.6 39.7)">10K</text>
<text x="129.6" y="38.4">R7</text>
<text x="135.2" y="38.4">22R</text>
<text x="174.2" y="38.4">R8</text>
<text x="179.8" y="38.4">22R</text>
<text x="218.9" y="38.4">R9</text>
<text x="224.4" y="38.4">22R</text>
<text x="238.9" y="36.3">BUK9V13-40HX</text>
<text x="51.9" y="45.3" transform="rotate(-90 51.9 45.3)">R10</text>
<text x="55.6" y="45.3" transform="rotate(-90 55.6 45.3)">R11</text>
<text x="65.4" y="57">D6</text>
<text x="72.9" y="57">RB160M-30TR</text>
<text x="65.4" y="62.5">U8</text>
<text x="65.4" y="64.4">IRS2103STRPBF</text>
<text x="34.7" y="71.7">C21</text>
<text x="83.1" y="66.3">C20</text>
<text x="87.7" y="66.3">1uf/35V</text>
<text x="34.7" y="73.5">104</text>
<text x="135.2" y="77.4">22R</text>
<text x="151" y="72.8">U6A</text>
<text x="151" y="74.6">BUK9V13-40HX</text>
<text x="174.2" y="77.4">R14</text>
<text x="179.8" y="77.4">22R</text>
<text x="194.3" y="73.5">U7A</text>
<text x="194.3" y="75.4">BUK9V13-40HX</text>
<text x="224.4" y="77.4">22R</text>
<text x="238.9" y="73.5">U9A</text>
<text x="238.9" y="75.4">BUK9V13-40HX</text>
<text x="51.9" y="80.6" transform="rotate(-90 51.9 80.6)">10K</text>
<text x="55.6" y="80.6" transform="rotate(-90 55.6 80.6)">10K</text>
<text x="51.9" y="86.2" transform="rotate(-90 51.9 86.2)">R24</text>
<text x="55.6" y="86.2" transform="rotate(-90 55.6 86.2)">R25</text>
<text x="148" y="86.5">R26</text>
<text x="148.2" y="88.6">20mΩ/1w</text>
<text x="192.6" y="86.5">R28</text>
<text x="192.8" y="88.6">20mΩ/1w</text>
<text x="237.3" y="86.5">R51</text>
<text x="237.5" y="88.6">20mΩ/1w</text>
<text x="65.4" y="97.9">D7</text>
<text x="72.9" y="97.9">RB160M-30TR</text>
<text x="65.4" y="103.4">U10</text>
<text x="65.4" y="105.3">IRS2103STRPBF</text>
<text x="83.1" y="107.1">C22</text>
<text x="87.7" y="107.1">1uf/35V</text>
<text x="34.7" y="113.5">C23</text>
<text x="34.7" y="115.3">104</text>
<text x="129.6" y="119.2">R47</text>
<text x="129.6" y="116.4">R27</text>
<text x="136.1" y="119.2">20K</text>
<text x="136.1" y="116.4">2K</text>
<text x="151" y="115.5">U11A</text>
<text x="151" y="117.4">MCP6007-E/MS</text>
<text x="184.5" y="119.2">R48</text>
<text x="184.5" y="116.4">R29</text>
<text x="191" y="119.2">20K</text>
<text x="191" y="116.4">2K</text>
<text x="202.1" y="115.5">U11B</text>
<text x="202.1" y="117.4">MCP6007-E/MS</text>
<text x="240.2" y="118.3">R53</text>
<text x="240.2" y="115.5">R52</text>
<text x="246.8" y="118.3">20K</text>
<text x="246.8" y="115.5">2K</text>
<text x="260.7" y="115.5">U14A</text>
<text x="260.7" y="117.4">MCP6007-E/MS</text>
<text x="271.7" y="119.4">R54</text>
<text x="51.9" y="121.5" transform="rotate(-90 51.9 121.5)">10K</text>
<text x="55.6" y="121.5" transform="rotate(-90 55.6 121.5)">10K</text>
<text x="116.6" y="123.7">C37</text>
<text x="116.6" y="125.5">104</text>
<text x="129.6" y="124.8">R33</text>
<text x="136.1" y="124.8">2K</text>
<text x="161" y="120.3">R30</text>
<text x="161" y="123.7">1K</text>
<text x="191.7" y="122.2">R35</text>
<text x="191.7" y="125.6">2K</text>
<text x="215.9" y="120.3">R32</text>
<text x="215.9" y="123.7">1K</text>
<text x="247.5" y="121.3">R55</text>
<text x="247.5" y="124.7">2K</text>
<text x="271.7" y="122.8">1K</text>
<text x="279.3" y="125.5">C42</text>
<text x="51.9" y="127.1" transform="rotate(-90 51.9 127.1)">R38</text>
<text x="55.6" y="127.1" transform="rotate(-90 55.6 127.1)">R39</text>
<text x="142.4" y="126.8">R36</text>
<text x="142.4" y="130.2">20K</text>
<text x="168.6" y="126.5">C24</text>
<text x="168.6" y="128.3">102</text>
<text x="203.8" y="126.8">R37</text>
<text x="203.8" y="130.2">20K</text>
<text x="223.5" y="126.5">C26</text>
<text x="223.5" y="128.3">102</text>
<text x="261.4" y="131.5">R56</text>
<text x="279.3" y="127.4">102</text>
<text x="262.6" y="135">20K</text>
<text x="222.6" y="148">U14B</text>
<text x="222.6" y="149.9">MCP6007-E/MS</text>
<text x="53.3" y="155.5">L5</text>
<text x="85.9" y="153.6">CN-XH/05/TC</text>
<text x="86.8" y="151.7">CN3</text>
<text x="138" y="151.7">CN2</text>
<text x="138" y="153.6">CN-EH/03/TC</text>
<text x="184.5" y="153.4">C39</text>
<text x="184.5" y="155.3">104</text>
<text x="195.6" y="151.7">R49</text>
<text x="202.1" y="151.7">10K</text>
<text x="53.3" y="157.3">L6</text>
<text x="53.3" y="159.2">L7</text>
<text x="53.3" y="161">L8</text>
<text x="201.2" y="157.3">R50</text>
<text x="201.2" y="159.2">10K</text>
<text x="208.1" y="161.4" transform="rotate(-90 208.1 161.4)">C40</text>
<text x="211.9" y="161.4" transform="rotate(-90 211.9 161.4)">4.7uF/25V</text>
<text x="237.5" y="159">C41</text>
<text x="237.5" y="160.9">104</text>
<text x="64.9" y="166.1" transform="rotate(-90 64.9 166.1)">D11</text>
<text x="68.7" y="166.1" transform="rotate(-90 68.7 166.1)">D12</text>
<text x="72.4" y="166.1" transform="rotate(-90 72.4 166.1)">D13</text>
<text x="76.1" y="166.1" transform="rotate(-90 76.1 166.1)">D14</text>
<text x="122.6" y="164.2" transform="rotate(-90 122.6 164.2)">D8</text>
<text x="126.3" y="164.2" transform="rotate(-90 126.3 164.2)">D9</text>
<text x="130" y="164.2" transform="rotate(-90 130 164.2)">D10</text>
<text x="41.7" y="169.8" transform="rotate(-90 41.7 169.8)">104</text>
<text x="45.4" y="169.8" transform="rotate(-90 45.4 169.8)">22pF</text>
<text x="49.1" y="169.8" transform="rotate(-90 49.1 169.8)">22pF</text>
<text x="52.8" y="169.8" transform="rotate(-90 52.8 169.8)">22pF</text>
<text x="41.7" y="175.4" transform="rotate(-90 41.7 175.4)">C27</text>
<text x="45.4" y="175.4" transform="rotate(-90 45.4 175.4)">C29</text>
<text x="49.1" y="175.4" transform="rotate(-90 49.1 175.4)">C33</text>
<text x="52.8" y="175.4" transform="rotate(-90 52.8 175.4)">C34</text>
<text x="64.9" y="182.8" transform="rotate(-90 64.9 182.8)">PESD5V0L1BA</text>
<text x="68.7" y="182.8" transform="rotate(-90 68.7 182.8)">PESD5V0L1BA</text>
<text x="72.4" y="182.8" transform="rotate(-90 72.4 182.8)">PESD5V0L1BA</text>
<text x="76.1" y="182.8" transform="rotate(-90 76.1 182.8)">PESD5V0L1BA</text>
<text x="122.6" y="181" transform="rotate(-90 122.6 181)">PESD24VL1BA</text>
<text x="126.3" y="181" transform="rotate(-90 126.3 181)">PESD24VL1BA</text>
<text x="130" y="181" transform="rotate(-90 130 181)">PESD24VL1BA</text>
</g>
</svg>
